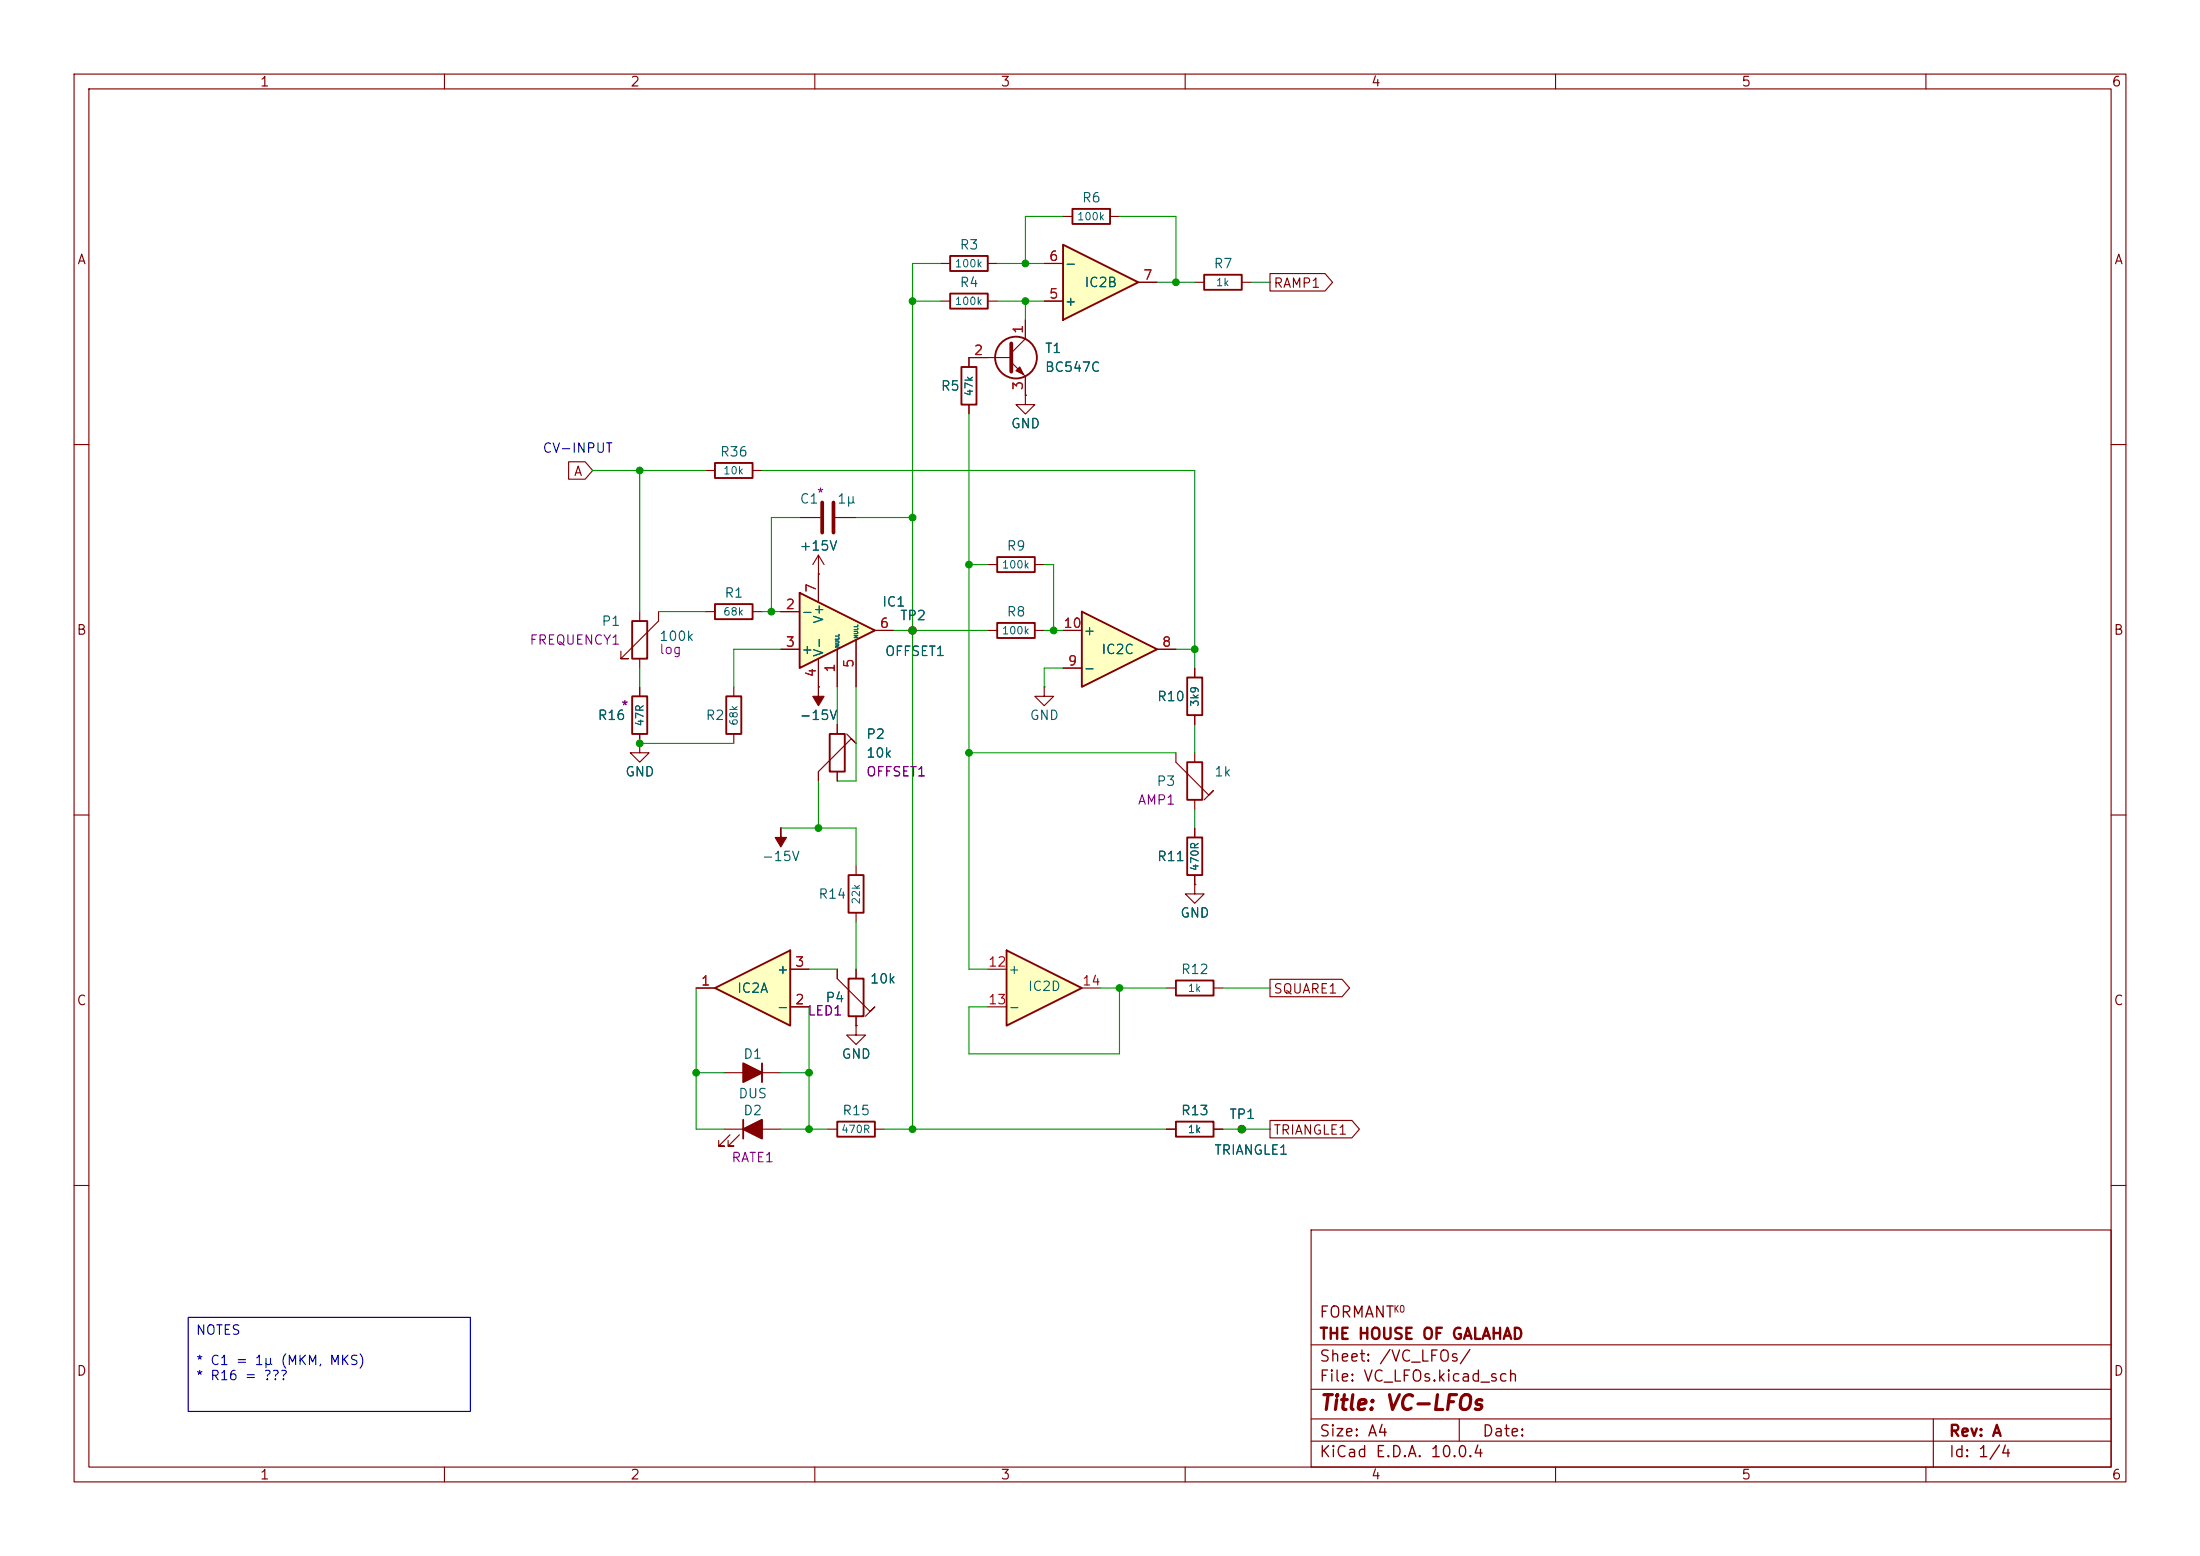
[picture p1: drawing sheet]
<svg xmlns="http://www.w3.org/2000/svg" width="297mm" height="210mm" viewBox="0 0 297 210" stroke-linecap="round" stroke-linejoin="round" font-family="sans-serif">
<g fill="none" stroke="#840000" stroke-width=".15">
<path d="M10 10h277v190h-277zM12 12h273v186h-273zM60 10v2M110 10v2M160 10v2M210 10v2M260 10v2M130.8 48.3h5.7M136.5 48.9l1.9 1.9v2.5M138.4 43.2v2.5l-1.9 1.9M10 60h2M285 60h2"/>
<path d="M10 110h2M285 110h2M157.5 133.4h1.2M163.8 133.4h1.3M10 160h2M177 166h108v32h-108zM285 160h2M60 198v2M110 198v2M160 198v2M177 194.5h108M177 191.5h108"/>
<path d="M177 187.5h108M177 181.5h108M197 191.5v3M210 198v2M260 198v2M261 191.5v6.5"/>
</g>
<path d="M136.5 46.4v3.8" fill="none" stroke="#840000" stroke-width=".51"/>
<g fill="none" stroke="#840000" stroke-width=".25">
<path d="M158.7 132.3h5.1v2.1h-5.1z"/>
<circle cx="137.2" cy="48.3" r="2.82"/>
</g>
<path d="M137.2 50l.5-.5 .5 1z" fill="#840000" stroke="#840000" stroke-width=".15"/>
<path d="M96.5 133.4l10.2-5.1v10.1z" fill="#ffffc2"/>
<path d="M112 99.1h2v5h-2zM134.6 84.1h5.1v2h-5.1zM96.5 133.4l10.2-5.1v10.1z" fill="none" stroke="#840000" stroke-width=".25"/>
<g fill="none" stroke="#840000" stroke-width=".15">
<path d="M113 97.8v1.3M114.3 99.1l1.3 1.2-.7-.6-4.4 4.4v1.3M123.2 85.1h.1M133.3 85.1h1.3M139.7 85.1h1.3M113 104.1v1.3M94 133.4h2.5M106.7 135.9h2.5M106.7 130.8h2.5"/>
<circle cx="123.2" cy="85.1" r=".51"/>
</g>
<path d="M135.9 128.3l10.1 5.1-10.1 5z" fill="#ffffc2"/>
<path d="M135.9 128.3l10.1 5.1-10.1 5z" fill="none" stroke="#840000" stroke-width=".25"/>
<path d="M133.3 130.8h2.6M133.3 135.9h2.6M146 133.4h2.6" fill="none" stroke="#840000" stroke-width=".15"/>
<path d="M107.9 80l10.2 5.1-10.2 5.1z" fill="#ffffc2"/>
<path d="M162.6 37.1h5v2h-5zM134.6 75.2h5.1v2h-5.1zM107.9 80l10.2 5.1-10.2 5.1zM114.6 118.1h2v5.1h-2zM160.3 102.9h2v5.1h-2zM114.6 132.1h2v5.1h-2z" fill="none" stroke="#840000" stroke-width=".25"/>
<g fill="none" stroke="#840000" stroke-width=".15">
<path d="M161.3 38.1h1.3M167.6 38.1h1.3M107.9 69.9h2.8M110.5 77.5h.1M110.5 74.9v6.4M110.5 74.9l-.8 1.3M110.5 74.9l.8 1.3M112.8 69.9h2.8M133.3 76.2h1.3M139.7 76.2h1.3M105.4 82.6h2.5M105.4 87.6h2.5"/>
<path d="M110.5 92.7h.1M110.5 88.9v3.8M113 87.6v5.1M115.6 86.4v6.3M118.1 85.1h2.5M141 92.7v1.3h1.2l-1.2 1.3-1.3-1.3h1.3M141 92.7h.1M115.6 116.8v1.3M158.7 101.6v1.3l4.5 4.4 .6-.6-1.2 1.3M161.3 101.6v1.3M161.3 108v1.2M113 130.8v1.3l4.5 4.4 .6-.6-1.3 1.3"/>
<path d="M115.6 123.2v1.3M115.6 130.8v1.3M115.6 137.2v1.2"/>
</g>
<path d="M110.5 92.7v1.3h.8l-.8 1.3-.8-1.3h.8z" fill="#840000" stroke="#840000" stroke-width=".15"/>
<path d="M111 67.8v4.1M112.5 67.8v4.1" fill="none" stroke="#840000" stroke-width=".51"/>
<path d="M146 82.6l10.2 5-10.2 5.1z" fill="#ffffc2"/>
<path d="M128.3 39.6h5v2.1h-5zM128.3 34.5h5v2.1h-5zM144.8 28.2h5.1v2h-5.1zM129.8 49.5h2v5.1h-2zM146 82.6l10.2 5-10.2 5.1z" fill="none" stroke="#840000" stroke-width=".25"/>
<path d="M127 35.6h1.3M133.3 35.6h1.3M143.5 29.2h1.3M149.9 29.2h1.2M127 40.6h1.3M130.8 48.3v1.2M130.8 54.6v1.3M133.3 40.6h1.3M143.5 90.2h2.5M143.5 85.1h2.5M156.2 87.6h2.5" fill="none" stroke="#840000" stroke-width=".15"/>
<path d="M143.5 33l10.2 5.1-10.2 5.1z" fill="#ffffc2"/>
<path d="M143.5 33l10.2 5.1-10.2 5.1zM96.5 62.5h5.1v2h-5.1zM85.3 83.8h2.1v5.1h-2.1zM85.3 94h2.1v5.1h-2.1zM96.5 81.5h5.1v2.1h-5.1zM98 94h2.1v5.1h-2.1zM160.3 91.4h2v5.1h-2zM160.3 113h2v5.1h-2zM100.3 151.1v2.6M102.9 143.5v2.6M113 151.4h5.1v2h-5.1zM158.7 151.4h5.1v2h-5.1z" fill="none" stroke="#840000" stroke-width=".25"/>
<g fill="none" stroke="#840000" stroke-width=".15">
<path d="M141 35.6h2.5M153.7 38.1h2.5M171.4 36.9h7.5l1 1.2-1 1.2h-7.5zM130.8 54.6v1.3M133.3 48.3h-2.5v1.2M138.4 53.3v1.3h1.3l-1.3 1.3-1.2-1.3h1.2M138.4 53.3h.1M138.4 43.2v2.5M138.4 50.8v2.5M141 40.6h2.5M76.8 62.3h2.2l1 1.2-1 1.2h-2.2zM95.2 63.5h1.3"/>
<path d="M101.6 63.5h1.3M110.5 77.5h.1M110.5 77.5v3.8M86.4 82.6v1.2M86.4 88.9v1.3M86.4 92.7v1.3M86.4 99.1v1.2M88.9 82.6v1.2l-5.1 5.1h1h-1v-1M95.2 82.6h1.3M99.1 92.7v1.3M99.1 99.1v1.2M101.6 82.6h1.3"/>
<path d="M105.4 82.6h2.5M105.4 87.6h2.5M110.5 92.7h.1M110.5 88.9v3.8M113 87.6v5.1M113 97.8v1.3M115.6 86.4v6.3M118.1 85.1h2.5M123.2 85.1h.1M143.5 85.1h2.5M143.5 90.2h2.5M156.2 87.6h2.5"/>
<path d="M161.3 90.2v1.2M161.3 96.5v1.3M86.4 100.3v1.3h1.2l-1.2 1.3-1.3-1.3h1.3M86.4 100.3h.1M105.4 111.8h.1M110.5 104.1v1.3M113 104.1v1.3M161.3 119.4v1.3h1.3l-1.3 1.2-1.3-1.2h1.3M161.3 119.4h.1M161.3 111.8v1.2M161.3 118.1v1.3M94 133.4h2.5"/>
<path d="M106.7 135.9h2.5M106.7 130.8h2.5M113 130.8v1.3M115.6 138.4v1.3h1.2l-1.2 1.3-1.3-1.3h1.3M115.6 138.4h.1M115.6 130.8v1.3M115.6 137.2v1.2M171.4 132.2h9.8l1 1.2-1 1.1h-9.8zM97.8 152.4h7.6M97.8 144.8h7.6M98.6 153.2l-1.6 1.5h.8h-.8v-.8M99.8 153.2l-1.5 1.5h.8h-.8v-.8"/>
<path d="M111.8 152.4h1.2M118.1 152.4h1.3M157.5 152.4h1.2M163.8 152.4h1.3M167.6 152.4h.1M171.4 151.2h11.1l1 1.2-1 1.2h-11.1z"/>
<circle cx="167.6" cy="152.4" r=".51"/>
</g>
<g fill="#840000" stroke="#840000" stroke-width=".25">
<path d="M100.3 143.5l2.6 1.3-2.6 1.3z"/>
<path d="M100.3 152.4l2.6-1.3v2.6z"/>
</g>
<path d="M105.4 111.8v1.2h.8l-.8 1.3-.8-1.3h.8z" fill="#840000" stroke="#840000" stroke-width=".15"/>
<g fill="none" stroke="#009600" stroke-width=".15">
<path d="M127 35.6h-3.8v116.8M134.6 35.6h6.4M143.5 29.2h-5.1v6.4M151.1 29.2h7.6v8.9M156.2 38.1h5.1M168.9 38.1h2.5M123.2 40.6h3.8M130.8 55.9v74.9h2.5M134.6 40.6h6.4M138.4 40.6v2.6M80 63.5h15.2M86.4 63.5v19.1"/>
<path d="M102.9 63.5h58.4v26.7M107.9 69.9h-3.8v12.7M115.6 69.9h7.6M130.8 76.2h2.5M141 76.2h1.2v8.9M86.4 90.2v2.5M88.9 82.6h6.3M102.9 82.6h2.5M105.4 87.6h-6.3v5.1M113 92.7v5.1M115.6 92.7v12.7h-2.6M120.6 85.1h12.7"/>
<path d="M141 85.1h2.5M143.5 90.2h-2.5v2.5M158.7 87.6h2.6M161.3 97.8v3.8M86.4 100.3h12.7M105.4 111.8h10.2v5M110.5 105.4v6.4M130.8 101.6h27.9M161.3 109.2v2.6M94 133.4v19h3.8M109.2 130.8h3.8M109.2 135.9v16.5"/>
<path d="M115.6 124.5v6.3M148.6 133.4h8.9M151.1 133.4v8.8h-20.3v-6.3h2.5M165.1 133.4h6.3M94 144.8h3.8M105.4 152.4h6.4M105.4 144.8h3.8M119.4 152.4h38.1M165.1 152.4h6.3"/>
</g>
<path d="M25.4 177.8h38.1v12.7h-38.1z" fill="none" stroke="#0000c2" stroke-width=".15"/>
<g fill="#009600" stroke="#009600" stroke-width=".14">
<circle cx="94" cy="144.8" r=".46"/>
<circle cx="86.4" cy="63.5" r=".46"/>
<circle cx="86.4" cy="100.3" r=".46"/>
<circle cx="110.5" cy="111.8" r=".46"/>
<circle cx="109.2" cy="152.4" r=".46"/>
<circle cx="109.2" cy="144.8" r=".46"/>
<circle cx="161.3" cy="87.6" r=".46"/>
<circle cx="130.8" cy="76.2" r=".46"/>
<circle cx="104.1" cy="82.6" r=".46"/>
<circle cx="142.2" cy="85.1" r=".46"/>
<circle cx="123.2" cy="69.9" r=".46"/>
<circle cx="123.2" cy="85.1" r=".46"/>
<circle cx="123.2" cy="40.6" r=".46"/>
<circle cx="158.7" cy="38.1" r=".46"/>
<circle cx="138.4" cy="40.6" r=".46"/>
<circle cx="138.4" cy="35.6" r=".46"/>
<circle cx="151.1" cy="133.4" r=".46"/>
<circle cx="130.8" cy="101.6" r=".46"/>
<circle cx="123.2" cy="152.4" r=".46"/>
<circle cx="167.6" cy="152.4" r=".46"/>
</g>
<text font-size="2" fill="#840000" x="178" y="190.8">Title: VC-LFOs</text>
<g font-size="1.5" fill="#840000">
<text x="178" y="178.2">FORMANT</text>
<text x="178" y="184.2">Sheet: /VC_LFOs/</text>
<text x="178" y="181.2">THE HOUSE OF GALAHAD</text>
<text x="178" y="186.9">File: VC_LFOs.kicad_sch</text>
<text x="178" y="197.1">KiCad E.D.A. 10.0.4</text>
<text x="178" y="194.3">Size: A4</text>
<text x="200" y="194.3">Date:</text>
<text x="263" y="194.3">Rev: A</text>
<text x="263" y="197.1">Id: 1/4</text>
</g>
<g font-size="1.3" fill="#840000">
<text x="35" y="12">1</text>
<text x="85" y="12">2</text>
<text x="135" y="12">3</text>
<text x="185" y="12">4</text>
<text x="235" y="12">5</text>
<text x="285" y="12">6</text>
<text x="10.3" y="36">A</text>
<text x="285.3" y="36">A</text>
<text x="171.8" y="39.2">RAMP1</text>
<text x="77.4" y="64.6">A</text>
<text x="10.3" y="86">B</text>
<text x="285.3" y="86">B</text>
<text x="10.3" y="136">C</text>
<text x="171.8" y="134.4">SQUARE1</text>
<text x="285.3" y="136">C</text>
<text x="171.8" y="153.5">TRIANGLE1</text>
<text x="10.3" y="186">D</text>
<text x="285.3" y="186">D</text>
<text x="35" y="200">1</text>
<text x="85" y="200">2</text>
<text x="135" y="200">3</text>
<text x="185" y="200">4</text>
<text x="235" y="200">5</text>
<text x="285" y="200">6</text>
</g>
<g font-size="1.3" fill="#006464">
<text x="146" y="27.6">R6</text>
<text x="129.5" y="34">R3</text>
<text x="129.5" y="39.1">R4</text>
<text x="143.6" y="41.6">+</text>
<text x="143.6" y="36.5">-</text>
<text x="146.3" y="39.1">IC2B</text>
<text x="163.8" y="36.5">R7</text>
<text x="141" y="48">T1</text>
<text x="126.9" y="53">R5</text>
<text x="141" y="50.5">BC547C</text>
<text x="136.4" y="58.1">GND</text>
<text x="97.1" y="61.9">R36</text>
<text x="107.9" y="68.3">C1</text>
<text x="112.9" y="68.3">1µ</text>
<text x="107.8" y="74.6">+15V</text>
<text x="135.8" y="74.6">R9</text>
<text x="97.7" y="81">R1</text>
<text x="108.1" y="83.5">-</text>
<text x="119" y="82.2">IC1</text>
<text x="135.8" y="83.5">R8</text>
<text x="81.1" y="84.8">P1</text>
<text x="88.9" y="86.8">100k</text>
<text x="108.1" y="88.6">+</text>
<text x="111.5" y="88.8" transform="rotate(-90 111.5 88.8)">V-</text>
<text x="111.5" y="84.3" transform="rotate(-90 111.5 84.3)">V+</text>
<text x="119.4" y="88.9">OFFSET1</text>
<text x="121.4" y="84">TP2</text>
<text x="146.2" y="86.1">+</text>
<text x="148.6" y="88.6">IC2C</text>
<text x="146.2" y="91.1">-</text>
<text x="156.1" y="95">R10</text>
<text x="80.6" y="97.5">R16</text>
<text x="95.2" y="97.5">R2</text>
<text x="107.8" y="97.5">-15V</text>
<text x="116.8" y="100">P2</text>
<text x="138.9" y="97.5">GND</text>
<text x="84.3" y="105.1">GND</text>
<text x="116.8" y="102.6">10k</text>
<text x="156.1" y="106.4">P3</text>
<text x="163.8" y="105.1">1k</text>
<text x="102.8" y="116.5">-15V</text>
<text x="156.1" y="116.5">R11</text>
<text x="110.4" y="121.6">R14</text>
<text x="159.3" y="124.2">GND</text>
<text x="104.8" y="131.8">+</text>
<text x="136" y="131.8">+</text>
<text x="159.3" y="131.8">R12</text>
<text x="99.4" y="134.3">IC2A</text>
<text x="104.8" y="136.9">-</text>
<text x="111.4" y="135.6">P4</text>
<text x="117.4" y="133.1">10k</text>
<text x="136" y="136.9">-</text>
<text x="138.7" y="134.1">IC2D</text>
<text x="100.3" y="143.2">D1</text>
<text x="113.5" y="143.2">GND</text>
<text x="99.6" y="148.5">DUS</text>
<text x="100.3" y="150.8">D2</text>
<text x="113.6" y="150.8">R15</text>
<text x="159.3" y="150.8">R13</text>
<text x="165.9" y="151.3">TP1</text>
<text x="163.8" y="156.2">TRIANGLE1</text>
</g>
<g font-size="1.3" fill="#a90000">
<text x="141.5" y="35.5">6</text>
<text x="141.5" y="40.6">5</text>
<text x="154.2" y="38.1">7</text>
<text x="138.4" y="45.2" transform="rotate(-90 138.4 45.2)">1</text>
<text x="131.4" y="48.2">2</text>
<text x="138.4" y="52.8" transform="rotate(-90 138.4 52.8)">3</text>
<text x="106" y="82.5">2</text>
<text x="110.5" y="80.1" transform="rotate(-90 110.5 80.1)">7</text>
<text x="106" y="87.6">3</text>
<text x="118.7" y="85.1">6</text>
<text x="143.5" y="85.1">10</text>
<text x="156.8" y="87.6">8</text>
<text x="110.5" y="91.5" transform="rotate(-90 110.5 91.5)">4</text>
<text x="113" y="90.9" transform="rotate(-90 113 90.9)">1</text>
<text x="115.5" y="90.2" transform="rotate(-90 115.5 90.2)">5</text>
<text x="144.1" y="90.1">9</text>
<text x="107.2" y="130.8">3</text>
<text x="133.3" y="130.8">12</text>
<text x="94.5" y="133.3">1</text>
<text x="107.2" y="135.9">2</text>
<text x="133.3" y="135.9">13</text>
<text x="146" y="133.3">14</text>
</g>
<g font-size="1.3" fill="#0000c2">
<text x="73.2" y="61.4">CV-INPUT</text>
<text x="26.4" y="180.5">NOTES</text>
<text x="26.4" y="184.6">* C1 = 1µ (MKM, MKS)</text>
<text x="26.4" y="186.6">* R16 = ???</text>
</g>
<g font-size="1.3" fill="#840084">
<text x="110.2" y="67.5">*</text>
<text x="71.4" y="87.3">FREQUENCY1</text>
<text x="88.9" y="88.6">log</text>
<text x="83.7" y="96.2">*</text>
<text x="116.8" y="105.1">OFFSET1</text>
<text x="153.5" y="108.9">AMP1</text>
<text x="108.9" y="137.4">LED1</text>
<text x="98.7" y="157.2">RATE1</text>
</g>
<g font-size="1" fill="#006464">
<text x="145.3" y="30">100k</text>
<text x="128.8" y="41.4">100k</text>
<text x="128.8" y="36.3">100k</text>
<text x="164.1" y="38.9">1k</text>
<text x="131.6" y="53.6" transform="rotate(-90 131.6 53.6)">47k</text>
<text x="97.6" y="64.3">10k</text>
<text x="135.2" y="77">100k</text>
<text x="97.6" y="83.3">68k</text>
<text x="135.2" y="85.9">100k</text>
<text x="162.1" y="95.5" transform="rotate(-90 162.1 95.5)">3k9</text>
<text x="87.1" y="98.1" transform="rotate(-90 87.1 98.1)">47R</text>
<text x="99.8" y="98" transform="rotate(-90 99.8 98)">68k</text>
<text x="162.1" y="117.7" transform="rotate(-90 162.1 117.7)">470R</text>
<text x="116.3" y="122.2" transform="rotate(-90 116.3 122.2)">22k</text>
<text x="160.3" y="134.1">1k</text>
<text x="113.5" y="153.2">470R</text>
<text x="160.3" y="153.2">1k</text>
</g>
<text font-size=".9" fill="#840000" x="188.1" y="177.4">KO</text>
<g font-size=".5" fill="#006464">
<text x="113.4" y="87.5" transform="rotate(-90 113.4 87.5)">NULL</text>
<text x="116" y="86.2" transform="rotate(-90 116 86.2)">NULL</text>
</g>
</svg>
